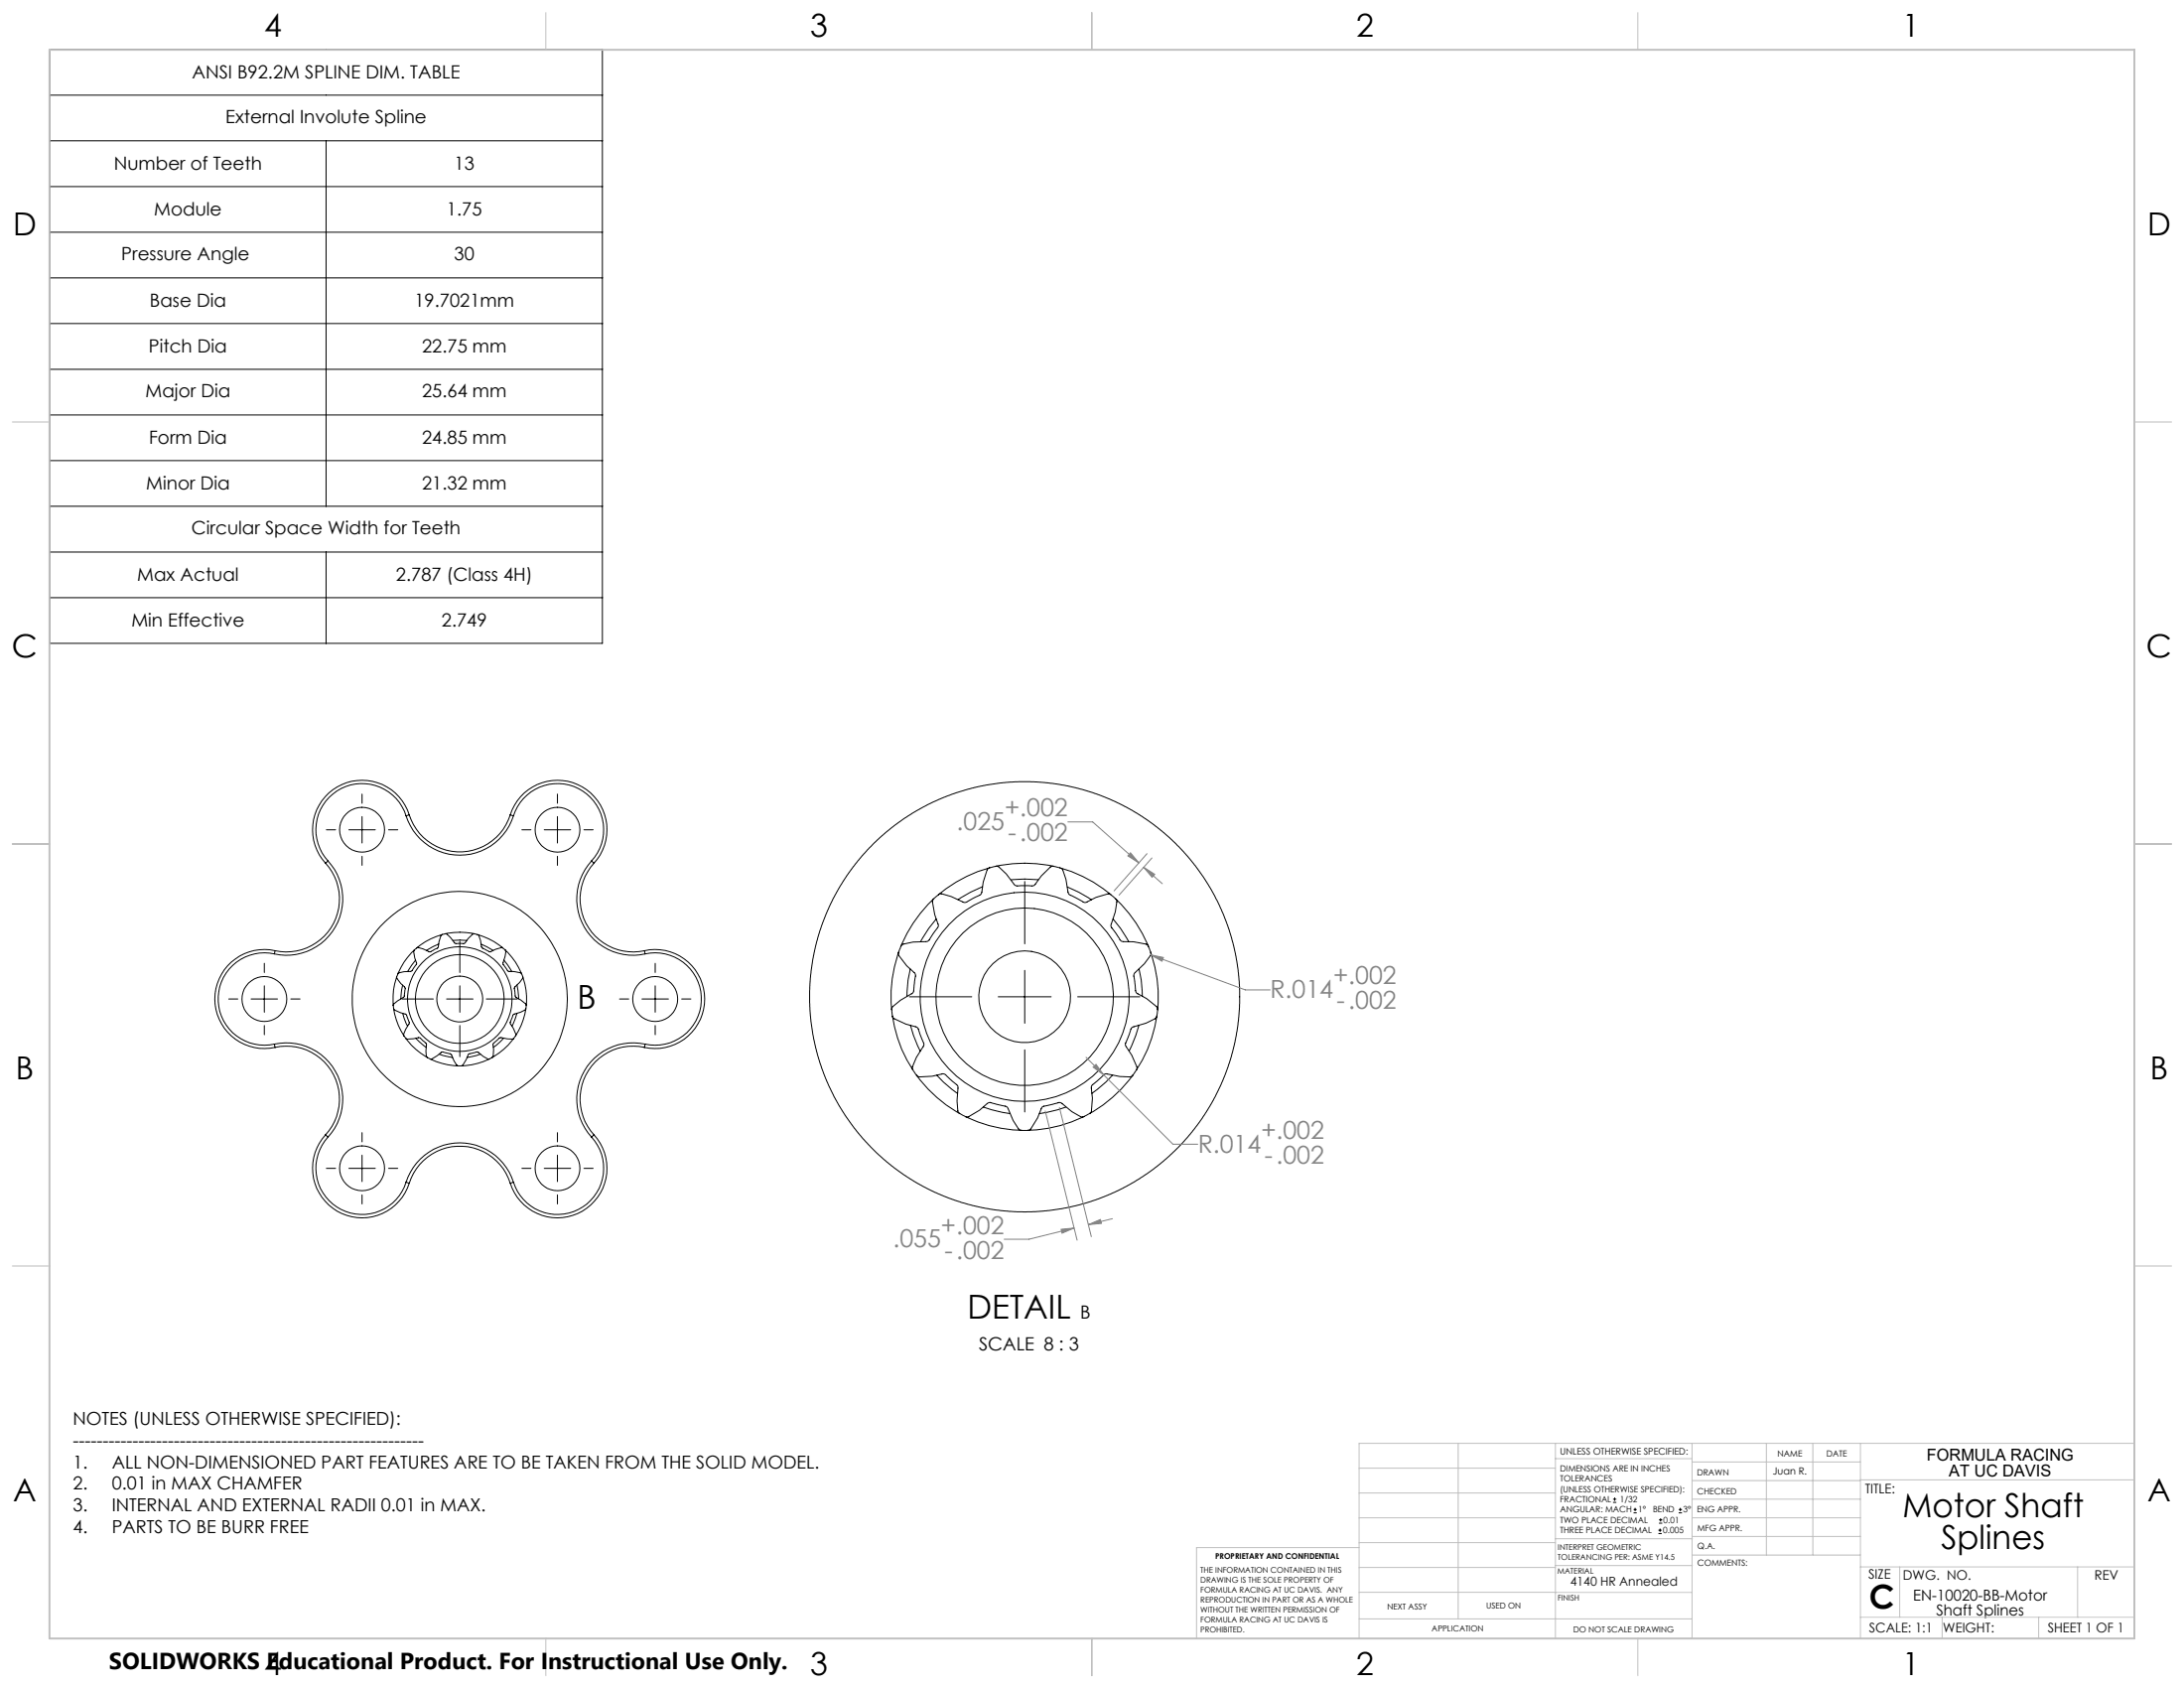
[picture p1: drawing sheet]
<svg xmlns="http://www.w3.org/2000/svg" width="559mm" height="432mm" viewBox="0 0 559 432" stroke-linecap="round" stroke-linejoin="round" font-family="sans-serif">
<g fill="none" stroke="#000" stroke-width=".25">
<path d="M12.7 12.7h141.4v151.9h-141.4zM12.7 24.3h141.4M12.7 36h141.4M83.4 36v93.5M12.7 47.7h141.4M12.7 59.4h141.4M12.7 71.1h141.4M12.7 82.8h141.4M12.7 94.5h141.4M12.7 106.2h141.4M12.7 117.8h141.4M12.7 129.5h141.4"/>
<path d="M12.7 141.2h141.4M12.7 152.9h141.4M83.4 141.2v23.4M83.5 212.3h2.4M89.3 212.3h6.7M92.6 203.1v2.4M92.6 208.9v6.8M92.6 219v2.4M99.4 212.3h2.4M103.9 208.7a11.8 11.8 0 0 0-17.2-6.7 11.8 11.8 0 0 0-2.8 18.2M103.9 208.7a14.4 14.4 0 0 0 13.7 10.1 14.4 14.4 0 0 0 13.8-10.1M104.7 208.5a12.7 12.7 0 0 0-18.4-7.2 12.7 12.7 0 0 0-3 19.5"/>
<path d="M104.7 208.5a13.6 13.6 0 0 0 12.9 9.4 13.6 13.6 0 0 0 13-9.4M104.7 208.5l-.8 .2M130.6 208.5a12.7 12.7 0 0 1 18.4-7.2 12.7 12.7 0 0 1 3 19.5M130.6 208.5l.8 .2M131.4 208.7a11.8 11.8 0 0 1 17.2-6.7 11.8 11.8 0 0 1 2.7 18.2M133.5 212.3h2.4M139.2 212.3h6.8M142.6 203.1v2.4M142.6 208.9v6.8M142.6 219v2.4M149.4 212.3h2.4M83.3 220.8a13.6 13.6 0 0 1 1.8 15.9 13.6 13.6 0 0 1-14.7 6.5"/>
<path d="M83.9 220.2a14.4 14.4 0 0 1 1.9 17 14.4 14.4 0 0 1-15.6 6.8M83.9 220.2l-.6 .6M113.1 239.1l-.3 .2-.8 3.2-1.8 1h-.2l-3-1.1-.4 .1M113.1 239.1a17.4 17.4 0 0 0-6.5 3.4M113.9 238.9l-.8 .2M113.9 238.9h.4a5.7 5.7 0 0 1 2 2.3l.3 .2 2.2-.1 1-1.2 1.2-1.2h.3M113.9 238.9a17.7 17.7 0 0 1 7.4 0M121.3 238.9l1.1 .3a4.3 4.3 0 0 1 .8 2.9l.2 .4 1.8 1 3.2-1.1 .9 .7M122.3 239.1a17.6 17.6 0 0 1 6.3 3.4M151.3 220.2a14.4 14.4 0 0 0-1.8 17 14.4 14.4 0 0 0 15.6 6.8M151.3 220.2l.7 .6M152 220.8a13.6 13.6 0 0 0-1.8 15.9 13.6 13.6 0 0 0 14.7 6.5"/>
<path d="M238.9 229.9l-.3 .6a12.4 12.4 0 0 0 1.4 5.9l.1 .2a1.51 1.51 0 0 1-.8 1.5l-1 1.5a1.81 1.81 0 0 1-1.3 1.3 16.7 16.7 0 0 0-6 .6l-.5 .6M238.9 229.9a35 35 0 0 0-8.4 12.2M239.5 235.1a30.7 30.7 0 0 0-4 5.7M240.1 228.8l-1.2 1.1M251.4 226.9a29.5 29.5 0 0 0-6.3 3.2M253.2 222l-.6 .4a18.5 18.5 0 0 0-1.4 5.9l-.1 .1a1.66 1.66 0 0 1-1.3 1l-1.3 .6a2.35 2.35 0 0 1-1.9 .8h-.1a17.8 17.8 0 0 0-5.7-2.2l-.7 .2M253.2 222a34.2 34.2 0 0 0-13.1 6.8M254.8 221.6l-1.6 .4M254.8 221.6l.7 .1a18.1 18.1 0 0 1 4 4.6h.1a1.67 1.67 0 0 0 1.6 .3h1.4a2.65 2.65 0 0 0 2.1-.2l.1-.1a18.4 18.4 0 0 1 4-4.6l.7-.1M254.8 221.6a35.2 35.2 0 0 1 14.7 0M262.2 225.5v15.9M265.6 225a30.9 30.9 0 0 0-6.9 .1"/>
<path d="M269.5 221.6a3.6 3.6 0 0 1 2.4 .9l.8 2.4 .7 3.7 .4 .4 2.6 1.3a1.64 1.64 0 0 0 1.6 .5 15.6 15.6 0 0 1 5.6-2.2l.5 .1 1.4 1.2M271.5 222.1a34.9 34.9 0 0 1 12.6 6.7M273.1 226.9a31.4 31.4 0 0 1 6.1 3.3M284.8 235.1a27.6 27.6 0 0 1 3.9 5.7M285.5 229.9l.3 .6a12.4 12.4 0 0 1-1.5 5.9v.2a1.51 1.51 0 0 0 .7 1.5l1.1 1.5a1.76 1.76 0 0 0 1.2 1.3 16.9 16.9 0 0 1 6 .6l.5 .6M285.5 229.9a35 35 0 0 1 8.3 12.2M58.5 255.6h2.4M64.2 255.6h6.8M67.6 246.4v2.4M67.6 252.2v6.7M70.2 244a11.8 11.8 0 0 0-14.4 11.6 11.8 11.8 0 0 0 14.4 11.5M70.4 243.2a12.7 12.7 0 0 0-15.4 12.4 12.7 12.7 0 0 0 15.4 12.3"/>
<path d="M70.4 243.2l-.2 .8M74.4 255.6h2.4M100.6 257.2l.1 .8M100.7 258l.3 .4 3 1.2 .7 2.2-.9 1.5-.5 1.2v.4M100.7 258a17.8 17.8 0 0 0 2.6 6.9M101.5 249.9v.4l1.1 1.3 .9 .8 .2 .5-.3 2.1-1.7 1-1 .9-.1 .3M101.5 249.9a16.9 16.9 0 0 0-.9 7.3M101.8 249.1l-.3 .8M102.9 255.6h8M103 252l-.4 3.5M103 259.3l1.3 3.2M106 243.1l-.2 .3 .3 1.6 .5 1.5-1.2 1.8-.3 .2-1.7 .1-1.3 .2-.3 .3"/>
<path d="M106 243.1a16.6 16.6 0 0 0-4.2 6M106.3 245.6l-2 2.9M106.6 242.5l-.6 .6M112.3 241.5l-3.2 1.6M114.3 255.6h6.7M115.9 240.6h3.5M117.7 240.8v8M117.7 252.2v6.7M123.1 241.5l3.1 1.6M124.4 255.6h8M129 245.6l1.9 2.9M129.3 243.1l.1 .3-.2 1.3-.5 1.9 1.2 1.8 .4 .1a4.5 4.5 0 0 1 2.9 .4l.3 .2"/>
<path d="M129.3 243.1a16.6 16.6 0 0 1 4.2 6M132.3 259.2l-1.3 3.3M132.3 252l.4 3.5M133.5 249.1l.3 .8M133.8 249.9l-.1 .4-.7 1-1.2 1.1-.2 .5 .3 2.1 1.3 .8 1.3 1.1 .2 .3M133.8 249.9l.1 .4a16.5 16.5 0 0 1 .8 6.9M134.5 258l-.1 .3-1.2 .6-1.8 .6-.9 2 1.5 3-.1 .4M134.5 258a17.8 17.8 0 0 1-2.6 6.9M134.7 257.2l-.2 .8M158.5 255.6h2.4M164.3 255.6h6.7M164.9 243.2a12.7 12.7 0 0 1 15.4 12.4 12.7 12.7 0 0 1-15.4 12.3"/>
<path d="M164.9 243.2l.2 .8M165.1 244a11.8 11.8 0 0 1 14.3 11.6 11.8 11.8 0 0 1-14.3 11.5M167.6 246.4v2.4M167.6 252.2v6.7M174.4 255.6h2.4M228.1 258.3l.3 1.6M228.4 259.9l.2 .6a16.8 16.8 0 0 0 5.6 2.1l.3 .1a1.56 1.56 0 0 1 .8 1.5l.5 1.3a2.55 2.55 0 0 1 .6 1.9l-.1 .3a17.9 17.9 0 0 0-2.9 5.3l.2 .7M228.4 259.9a33.8 33.8 0 0 0 5.2 13.8M229.9 243.6v.7a11.3 11.3 0 0 0 4 4.5l.2 .2a1.75 1.75 0 0 1 0 1.6l-.2 1.9a1.59 1.59 0 0 1-.5 1.6 22.3 22.3 0 0 0-5 3.4l-.3 .8M229.9 243.6a34.2 34.2 0 0 0-1.8 14.7M230.5 242.1l-.6 1.5M232.7 255h15.9"/>
<path d="M232.9 247.9l-.6 2.8-.2 4.1M255.4 255h13.6M262.2 248.2v13.6M275.7 255h15.9M291.4 247.9l.6 2.8 .3 4.1M293.8 242.1l.6 1.5M294.4 243.6v.8a17.6 17.6 0 0 1-4 4.4l-.1 .2a1.75 1.75 0 0 0 0 1.6l.2 1.9a1.7 1.7 0 0 0 .5 1.7 16.1 16.1 0 0 1 5 3.4l.2 .7M294.4 243.6a34.2 34.2 0 0 1 1.8 14.7M296 259.9l-.3 .6a16.8 16.8 0 0 1-5.6 2.1l-.3 .1a1.56 1.56 0 0 0-.7 1.5l-.5 1.3a2.55 2.55 0 0 0-.6 1.9l.1 .3a17.9 17.9 0 0 1 2.8 5.3l-.1 .7M296 259.9a33.8 33.8 0 0 1-5.2 13.8M296.2 258.3l-.2 1.6M67.6 262.3v2.4"/>
<path d="M70.2 267.1a14.4 14.4 0 0 1 15.6 6.9 14.4 14.4 0 0 1-1.9 16.9M70.2 267.1l.2 .8M70.4 267.9a13.5 13.5 0 0 1 14.7 6.5 13.5 13.5 0 0 1-1.8 15.9M103.3 264.9l.5 .7M103.8 265.6l.4 .2 3.2-.4 1.6 1.5 .1 .4a4.6 4.6 0 0 0 0 3l.2 .2M103.8 265.6a17.4 17.4 0 0 0 5.5 4.9M106.4 265.6l2.6 2.3M109.3 270.5l.8 .4M110.1 270.9h.3a5.2 5.2 0 0 0 2.5-1.7l.4-.1 1.9 .5 .3 .3a4.8 4.8 0 0 0 1.4 2.6l.3 .2M110.1 270.9l.1 .1a18.3 18.3 0 0 0 7 1.7M112.4 269.7l3.4 .8M117.2 272.7h.9"/>
<path d="M117.7 262.3v8M122.9 269.7l-3.4 .8M125.2 270.9h-.3l-1.2-.6-1.4-1.2-2.2 .5-.3 .3a5 5 0 0 1-1.4 2.6l-.3 .2M125.2 270.9l-.1 .1a17.9 17.9 0 0 1-7 1.7M125.9 270.5l-.7 .4M128.9 265.6l-2.6 2.3M131.4 265.6l-.3 .2-3.2-.4-1.6 1.5-.1 .4a4.6 4.6 0 0 1 0 3l-.3 .2M131.4 265.6a17.4 17.4 0 0 1-5.5 4.9M131.9 264.9l-.5 .7M164.9 267.9a13.5 13.5 0 0 0-14.7 6.5 13.5 13.5 0 0 0 1.8 15.9M165.1 267.1a14.4 14.4 0 0 0-15.6 6.9 14.4 14.4 0 0 0 1.8 16.9M165.1 267.1l-.2 .8"/>
<path d="M167.6 262.3v2.4M233 262.4l.7 2.4 1.7 4.1M233.6 273.7l.9 1.4M234.5 275.1l.6 .3a16.5 16.5 0 0 0 6-.7h.2a1.86 1.86 0 0 1 1.3 .9l1.1 1a2.56 2.56 0 0 1 1.4 1.4v.2a18.3 18.3 0 0 0 0 6.1l.4 .5M234.5 275.1a34.6 34.6 0 0 0 11 9.7M239.7 275.1l1.7 1.7 3.5 2.9M262.2 268.5v15.9M284.7 275l-1.7 1.8-3.6 2.9M289.8 275.1l-.6 .3a17.5 17.5 0 0 1-6-.7h-.1a1.76 1.76 0 0 0-1.4 .9l-1 1a2.56 2.56 0 0 0-1.5 1.4v.2a17 17 0 0 1 .1 6.1l-.5 .5M289.8 275.1a34.6 34.6 0 0 1-11 9.7M290.8 273.7l-1 1.4M291.4 262.3l-.8 2.5-1.7 4"/>
<path d="M83.3 290.3a12.7 12.7 0 0 0 3 19.5 12.7 12.7 0 0 0 18.4-7.1M83.3 290.3l.6 .6M83.5 298.9h2.4M83.9 290.9a11.8 11.8 0 0 0 2.8 18.2 11.8 11.8 0 0 0 17.2-6.7M89.3 298.9h6.7M92.6 289.7v2.4M92.6 295.5v6.8M99.4 298.9h2.4M133.5 298.9h2.4M139.2 298.9h6.8M142.6 289.7v2.4M142.6 295.5v6.8"/>
<path d="M149.4 298.9h2.4M151.3 290.9a11.8 11.8 0 0 1-2.8 18.2 11.8 11.8 0 0 1-17.1-6.7M152 290.3a12.7 12.7 0 0 1-3 19.5 12.7 12.7 0 0 1-18.4-7.1M152 290.3l-.7 .6M245.5 284.8l1.5 .8M247 285.6l.8 .1a16.7 16.7 0 0 0 4.9-3.5l.6-.2 3 .8a1.5 1.5 0 0 1 1.6 .7 17.5 17.5 0 0 0 2.8 5.4l.6 .2M247 285.6a34.2 34.2 0 0 0 14.3 3.5M251.6 283.2l2.1 .7 4.7 1M261.3 289.1h1.7M272.7 283.2l-2 .7-4.7 1M277.3 285.6l-.7 .1a17 17 0 0 1-5-3.5l-.6-.2-3 .8a1.5 1.5 0 0 0-1.5 .7 16.3 16.3 0 0 1-2.8 5.4l-.7 .2M277.3 285.6a34.2 34.2 0 0 1-14.3 3.5"/>
<path d="M278.8 284.8l-1.5 .8M92.6 305.6v2.4M103.9 302.4a14.4 14.4 0 0 1 13.7-10.1 14.4 14.4 0 0 1 13.8 10.1M103.9 302.4l.8 .3M104.7 302.7a13.6 13.6 0 0 1 12.9-9.5 13.6 13.6 0 0 1 13 9.5M131.4 302.4l-.8 .3M142.6 305.6v2.4M412.7 384.3h.9M412.7 383.5h.9M413.1 383.1v.8M418 387h.8M418 386.2h.8"/>
<path d="M418.4 385.7v.9M424.3 392.3h.9M424.3 391.4h.9M424.5 389.6h.8M424.5 388.8h.8M424.7 391v.9M424.9 388.4v.8M429.5 387h.9M429.5 386.2h.9M429.9 385.7v.9"/>
<circle cx="92.6" cy="212.3" r="5.7"/>
<circle cx="142.6" cy="212.3" r="5.7"/>
<circle cx="67.6" cy="255.6" r="5.8"/>
<circle cx="117.6" cy="255.5" r="11.4"/>
<circle cx="117.6" cy="255.6" r="13.4"/>
<circle cx="117.6" cy="255.6" r="5.9"/>
<circle cx="117.7" cy="255.6" r="27.5"/>
<circle cx="167.6" cy="255.6" r="5.8"/>
<circle cx="262.2" cy="255" r="55"/>
<circle cx="262.2" cy="255" r="22.7"/>
<circle cx="262.2" cy="255" r="11.7"/>
<circle cx="262.2" cy="255" r="26.8"/>
<circle cx="92.6" cy="298.9" r="5.7"/>
<circle cx="142.6" cy="298.9" r="5.7"/>
</g>
<g fill="none" stroke="#808080" stroke-width=".25">
<path d="M273.2 210.3h6.4l11.8 10.4M289.2 218.2l2.2 2.5-2.8-1.8zM293.5 218.4l-8.5 9.5M294.7 219.5l-8.4 9.5M292.6 221.9l4.8 4.2M292.6 221.9l2.9 1.8-.7 .7zM294.4 244.3l24.2 8.9h6.4M294.4 244.3l3.3 .6-.4 1zM277.9 270.5l4.5 4.5M279.7 273l.7-.7 2 2.7zM282.4 275l17.7 17.7h6.4M267.4 284.2l8.2 33.1"/>
<path d="M271.1 283.3l8.1 33M271.5 314.5l3.3-.4-3.1 1.4zM274.8 314.1l-11.5 2.9h-6.4M278.5 313.3l3.1-1.3 .2 .9zM284.6 311.7l-6.1 1.6"/>
</g>
<g fill="none" stroke="#c0c0c0" stroke-width=".25">
<path d="M139.7 3.2v9.5M279.4 3.2v9.5M419.1 3.2v9.5M3.1 107.9h9.6M546.1 107.9h9.5M3.1 215.9h9.6M546.1 215.9h9.5M3.1 323.8h9.6M546.1 323.8h9.5M347.7 375.6h50.3M373.1 369.2v44.9M398 369.2v49.9"/>
<path d="M398 373.1h34.9M432.9 369.2v49.9M432.9 378.7h43.1M432.9 374h43.1M451.9 369.2v28.6M463.8 369.2v28.6M476 369.2v49.9M476 378.6h70.1M546.1 369.2h-198.4v49.9M347.7 394.6h50.3M347.7 388.3h50.3M347.7 381.9h50.3"/>
<path d="M347.7 395.9h-41.6v23.2M398 393.6h35M432.9 383.5h43.1M432.9 388.3h43.1M432.9 393h43.1M433 397.8h43M139.7 419.1v9.6M279.4 419.1v9.6M347.7 414.1h85.2M347.7 401h50.3M347.7 407.3h50.3M398 407.4h34.9"/>
<path d="M398 400.5h35M419.1 419.1v9.6M476 413.7h70.1M476 400.8h70.1M486.1 400.8v12.9M496.9 413.7v5.4M521.6 413.7v5.4M531.6 400.8v12.9"/>
</g>
<path d="M12.7 12.7h533.4v406.4h-533.4z" fill="none" stroke="#c0c0c0" stroke-width=".5"/>
<path d="M292.6 221.9l2.9 1.8-.7 .7zM289.2 218.2l2.2 2.5-2.8-1.8zM294.4 244.3l2.9 1.6 .4-1zM271.5 314.5l3.3-.4-3.1 1.4zM278.5 313.3l3.1-1.3 .2 .9zM279.7 273l2.7 2-2-2.7z" fill="#808080"/>
<g font-size="8.5">
<text x="147.7" y="257.9">B</text>
<text x="247.5" y="337.3">DETAIL</text>
<text x="486.8" y="388">Motor Shaft</text>
<text x="496.7" y="396.1">Splines</text>
<text x="478.3" y="411.4">C</text>
</g>
<g font-size="8.1">
<text x="67.6" y="9.3">4</text>
<text x="207.3" y="9.3">3</text>
<text x="347" y="9.3">2</text>
<text x="486.7" y="9.3">1</text>
<text x="3.3" y="60.1">D</text>
<text x="549.4" y="60.1">D</text>
<text x="3" y="168">C</text>
<text x="549.1" y="168">C</text>
<text x="4" y="276">B</text>
<text x="550.1" y="276">B</text>
<text x="3.3" y="383.9">A</text>
<text x="549.4" y="383.9">A</text>
<text x="67.6" y="428.4">4</text>
<text x="207.3" y="428.4">3</text>
<text x="347" y="428.4">2</text>
<text x="486.7" y="428.4">1</text>
</g>
<g font-size="6.3" fill="#808080">
<text x="257.1" y="208.9">+.002</text>
<text x="244.8" y="212.4">.025</text>
<text x="257.9" y="215.2">-.002</text>
<text x="341.2" y="251.8">+.002</text>
<text x="325" y="255.4">R.014</text>
<text x="342" y="258.2">-.002</text>
<text x="322.7" y="291.3">+.002</text>
<text x="306.5" y="294.8">R.014</text>
<text x="323.5" y="297.7">-.002</text>
<text x="240.8" y="315.6">+.002</text>
<text x="228.5" y="319.1">.055</text>
<text x="241.7" y="322">-.002</text>
</g>
<text font-size="5.9" x="27.9" y="427">SOLIDWORKS Educational Product. For Instructional Use Only.</text>
<g font-size="4.7">
<text x="49.2" y="20.2">ANSI B92.2M SPLINE DIM. TABLE</text>
<text x="57.7" y="31.4">External Involute Spline</text>
<text x="29.2" y="43.5">Number of Teeth</text>
<text x="116.2" y="43.5">13</text>
<text x="39.4" y="55.2">Module</text>
<text x="114.3" y="55.2">1.75</text>
<text x="31.1" y="66.5">Pressure Angle</text>
<text x="116.2" y="66.5">30</text>
<text x="38.3" y="78.6">Base Dia</text>
<text x="106" y="78.6">19.7021mm</text>
<text x="38.1" y="90.3">Pitch Dia</text>
<text x="108" y="90.3">22.75 mm</text>
<text x="37.2" y="101.5">Major Dia</text>
<text x="108" y="101.5">25.64 mm</text>
<text x="38.1" y="113.7">Form Dia</text>
<text x="108" y="113.7">24.85 mm</text>
<text x="37.4" y="125.3">Minor Dia</text>
<text x="108" y="125.3">21.32 mm</text>
<text x="49" y="136.6">Circular Space Width for Teeth</text>
<text x="35.1" y="148.7">Max Actual</text>
<text x="101.3" y="148.7">2.787 (Class 4H)</text>
<text x="33.6" y="160.4">Min Effective</text>
<text x="113" y="160.4">2.749</text>
<text x="276.4" y="337.3">B</text>
<text x="250.5" y="345.5">SCALE 8 : 3</text>
</g>
<g font-size="4.6">
<text x="18.6" y="364.4">NOTES (UNLESS OTHERWISE SPECIFIED):</text>
<text x="18.6" y="370">-----------------------------------------------------------</text>
<text x="18.6" y="375.5">1.</text>
<text x="28.7" y="375.5">ALL NON-DIMENSIONED PART FEATURES ARE TO BE TAKEN FROM THE SOLID MODEL.</text>
<text x="18.6" y="381.1">2.</text>
<text x="28.7" y="381.1">0.01 in MAX CHAMFER</text>
<text x="18.6" y="386.7">3.</text>
<text x="28.7" y="386.7">INTERNAL AND EXTERNAL RADII 0.01 in MAX.</text>
<text x="18.6" y="392.3">4.</text>
<text x="28.7" y="392.3">PARTS TO BE BURR FREE</text>
</g>
<g font-size="4.2">
<text x="493" y="373.5">FORMULA RACING</text>
<text x="498.7" y="377.8">AT UC DAVIS</text>
</g>
<g font-size="3.9">
<text x="489.5" y="409.4">EN-10020-BB-Motor</text>
<text x="495.4" y="413.3">Shaft Splines</text>
</g>
<g font-size="3.4">
<text x="477.2" y="381.9">TITLE:</text>
<text x="478.1" y="404">SIZE</text>
<text x="486.9" y="404">DWG. NO.</text>
<text x="535.9" y="404.1">REV</text>
<text x="478.2" y="417.6">SCALE: 1:1</text>
<text x="497.1" y="417.7">WEIGHT:</text>
<text x="523.9" y="417.6">SHEET 1 OF 1</text>
</g>
<text font-size="3.2" x="401.8" y="405.7">4140 HR Annealed</text>
<text font-size="2.5" x="453.6" y="377.2">Juan R.</text>
<text font-size="2.4" x="399.2" y="372.1">UNLESS OTHERWISE SPECIFIED:</text>
<g font-size="2.2">
<text x="399.2" y="376.4">DIMENSIONS ARE IN INCHES</text>
<text x="434.2" y="377.3">DRAWN</text>
<text x="454.8" y="372.5">NAME</text>
<text x="467.3" y="372.6">DATE</text>
<text x="399.2" y="379">TOLERANCES</text>
<text x="399.2" y="381.7">(UNLESS OTHERWISE SPECIFIED):</text>
<text x="434.3" y="382.2">CHECKED</text>
<text x="399.2" y="389.6">TWO PLACE DECIMAL</text>
<text x="399.2" y="384.3">FRACTIONAL</text>
<text x="399.2" y="387">ANGULAR: MACH</text>
<text x="414.5" y="384.3">1/32</text>
<text x="419.1" y="387">1°</text>
<text x="422.9" y="387">BEND</text>
<text x="425.6" y="389.6">0.01</text>
<text x="430.6" y="387">3°</text>
<text x="434.2" y="386.9">ENG APPR.</text>
<text x="399.2" y="392.3">THREE PLACE DECIMAL</text>
<text x="425.5" y="392.3">0.005</text>
<text x="434.3" y="391.6">MFG APPR.</text>
<text x="434.3" y="396.3">Q.A.</text>
<text x="434.3" y="400.5">COMMENTS:</text>
</g>
<g font-size="2.1">
<text x="354.9" y="411.6">NEXT ASSY</text>
<text x="380.3" y="411.6">USED ON</text>
<text x="366.3" y="417.4">APPLICATION</text>
<text x="402.5" y="417.5">DO NOT SCALE DRAWING</text>
</g>
<g font-size="2">
<text x="310.9" y="398.8">PROPRIETARY AND CONFIDENTIAL</text>
<text x="398.6" y="396.5">INTERPRET GEOMETRIC</text>
<text x="398.6" y="399">TOLERANCING PER: ASME Y14.5</text>
<text x="307.2" y="402.4">THE INFORMATION CONTAINED IN THIS</text>
<text x="307.2" y="404.9">DRAWING IS THE SOLE PROPERTY OF</text>
<text x="307.2" y="407.5">FORMULA RACING AT UC DAVIS. ANY</text>
<text x="398.5" y="402.6">MATERIAL</text>
<text x="307.2" y="410">REPRODUCTION IN PART OR AS A WHOLE</text>
<text x="307.2" y="412.5">WITHOUT THE WRITTEN PERMISSION OF</text>
<text x="398.5" y="409.4">FINISH</text>
<text x="307.2" y="415">FORMULA RACING AT UC DAVIS IS</text>
<text x="307.2" y="417.6">PROHIBITED.</text>
</g>
</svg>
